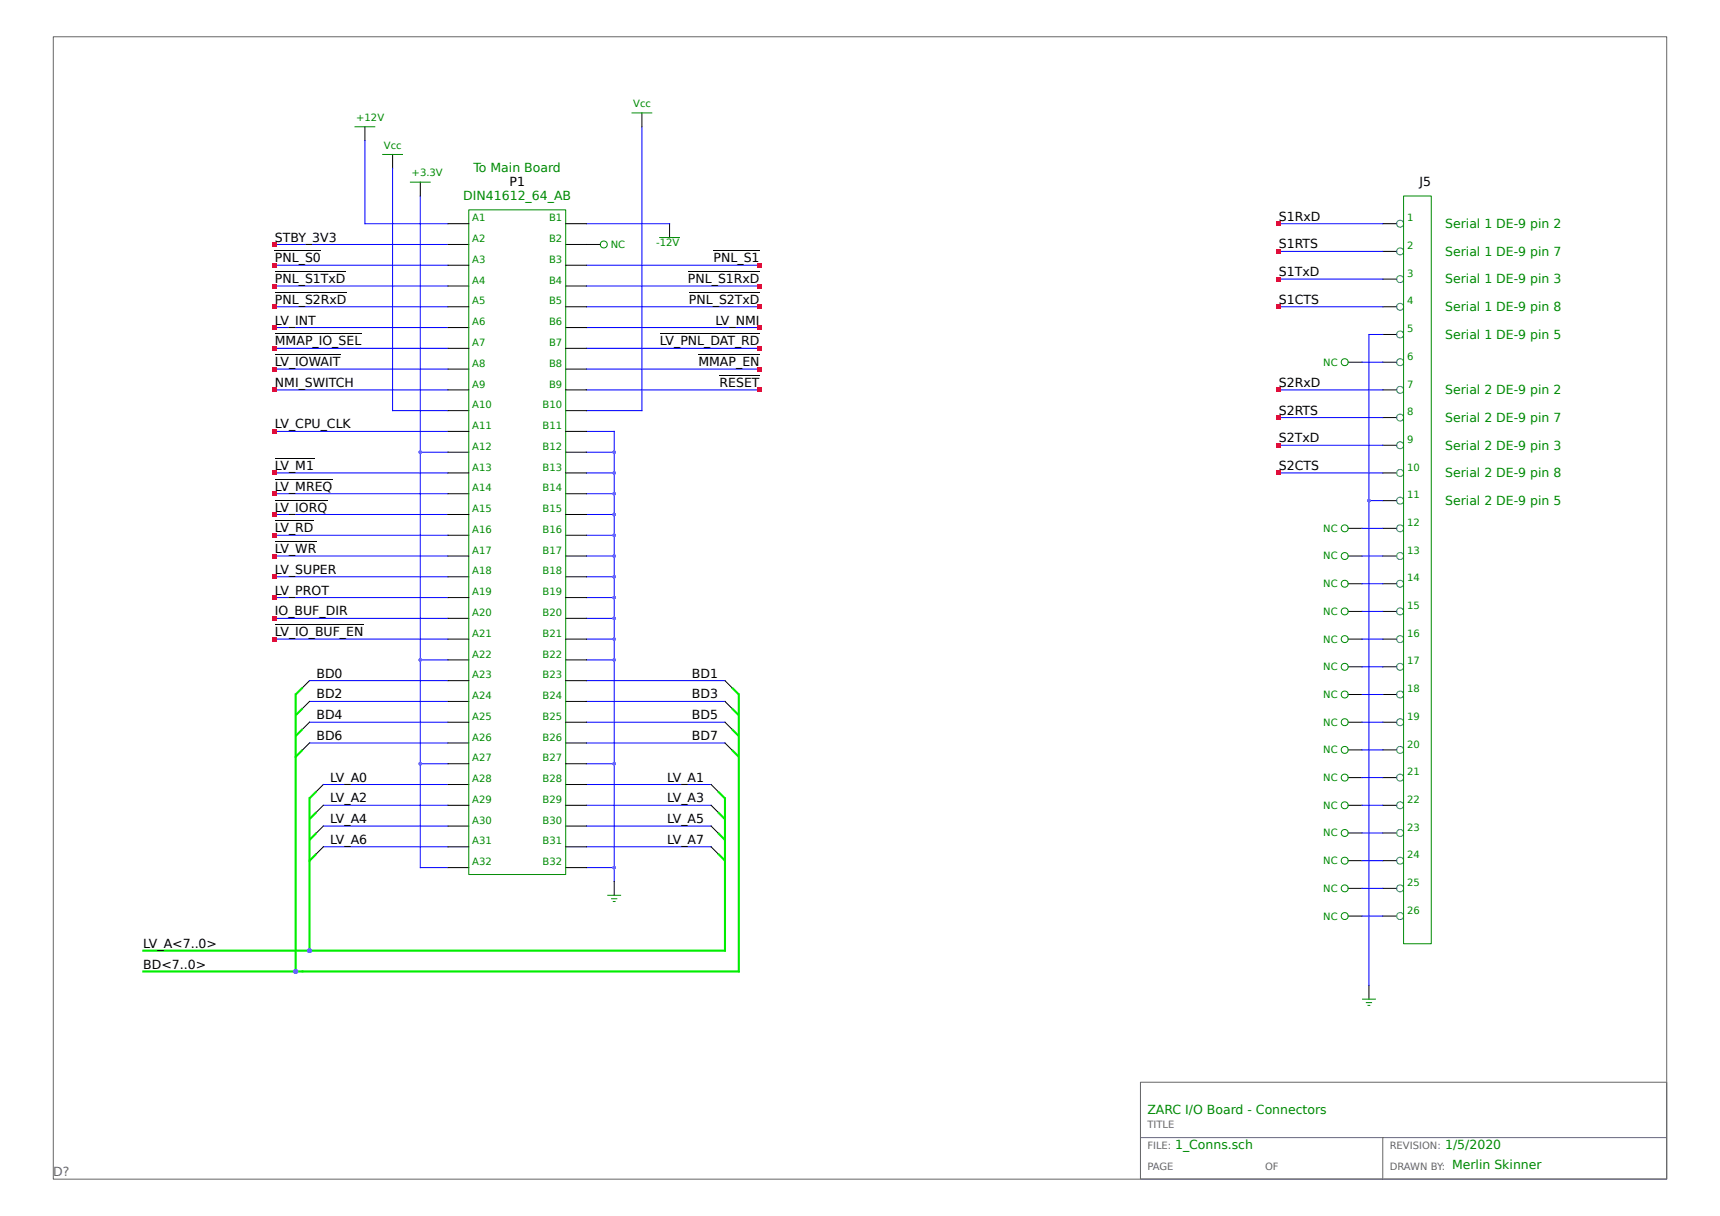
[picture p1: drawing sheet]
<svg xmlns="http://www.w3.org/2000/svg" width="297mm" height="210mm" viewBox="0 0 297 210" stroke-linecap="round" stroke-linejoin="round" font-family="sans-serif">
<path d="M9.2 6.3h278.6v197.3h-278.6zM196.9 186.9h90.9v16.7h-90.9zM196.9 196.5h90.9M238.8 196.5v7.1" fill="none" stroke="#666" stroke-width=".17"/>
<g fill="none" stroke="#00f" stroke-width=".17">
<path d="M63 24.3v14.3h14.4M67.8 29.1v41.8h9.6M72.6 33.9v115.9h4.8M101.3 38.6h14.3M110.8 21.9v49h-9.5M220.8 38.6h18M47.5 49.4h29.9M47.5 53h29.9M47.5 56.6h29.9M47.5 45.8h29.9M47.5 42.2h29.9M101.3 49.4h29.9"/>
<path d="M101.3 53h29.9M101.3 56.6h29.9M101.3 45.8h29.9M220.8 53h18M220.8 43.4h18M220.8 48.2h18M238.8 57.8h-2.4v112.4M47.5 74.5h29.9M47.5 67.3h29.9M47.5 63.7h29.9M47.5 60.2h29.9M72.6 78.1h4.8"/>
<path d="M101.3 74.5h4.8v77.7M101.3 78.1h4.8M101.3 67.3h29.9M101.3 63.7h29.9M101.3 60.2h29.9M220.8 67.3h18M220.8 72.1h18M220.8 76.9h18M235.2 62.5h3.6M47.5 81.7h29.9M47.5 85.3h29.9M47.5 88.9h29.9"/>
<path d="M47.5 92.4h29.9M47.5 96h29.9M47.5 99.6h29.9M101.3 81.7h4.8M101.3 85.3h4.8M101.3 88.9h4.8M101.3 92.4h4.8M101.3 96h4.8M101.3 99.6h4.8M220.8 81.7h18M235.2 96h3.6M235.2 91.2h3.6"/>
<path d="M236.4 86.5h2.4M47.5 110.4h29.9M47.5 103.2h29.9M47.5 106.8h29.9M53.4 117.5h24M72.6 114h4.8M101.3 114h4.8M101.3 117.5h23.9M101.3 110.4h4.8M101.3 103.2h4.8M101.3 106.8h4.8M235.2 110.4h3.6"/>
<path d="M235.2 100.8h3.6M235.2 105.6h3.6M235.2 115.2h3.6M235.2 119.9h3.6M53.4 121.1h24M53.4 124.7h24M53.4 128.3h24M55.8 139.1h21.6M55.8 135.5h21.6M72.6 131.9h4.8M101.3 121.1h23.9M101.3 124.7h23.9"/>
<path d="M101.3 128.3h23.9M101.3 139.1h21.5M101.3 131.9h4.8M101.3 135.5h21.5M235.2 124.7h3.6M235.2 139.1h3.6M235.2 129.5h3.6M235.2 134.3h3.6M55.8 142.7h21.6M55.8 146.2h21.6M101.3 149.8h4.8M101.3 142.7h21.5"/>
<path d="M101.3 146.2h21.5M235.2 143.9h3.6M235.2 148.6h3.6M235.2 153.4h3.6M235.2 158.2h3.6"/>
</g>
<g fill="none" stroke="#000" stroke-width=".17">
<path d="M110.8 19.5v2.4M63 21.9v2.4M67.8 26.7v2.4M72.6 31.5v2.4M77.4 38.6h3.5M97.7 38.6h3.6M115.6 38.6v2.4M238.8 38.6h2.4M47.5 57.7h14.9M47.5 46.9h12.2M47.5 50.5h12.4M47.5 43.3h7.9"/>
<path d="M77.4 42.2h3.5M77.4 49.4h3.5M77.4 56.6h3.5M77.4 45.8h3.5M77.4 53h3.5M97.7 42.2h6M97.7 49.4h3.6M97.7 56.6h3.6M97.7 45.8h3.6M97.7 53h3.6M114 57.7h17.2M118.8 46.9h12.4"/>
<path d="M119 50.5h12.2M123.2 43.3h8M238.8 53h2.4M238.8 43.4h2.4M238.8 48.2h2.4M238.8 57.8h2.4M47.5 79.2h6.7M47.5 61.3h11.3M77.4 63.7h3.5M77.4 70.9h3.5M77.4 78.1h3.5M77.4 60.2h3.5"/>
<path d="M77.4 67.3h3.5M77.4 74.5h3.5M97.7 63.7h3.6M97.7 70.9h3.6M97.7 78.1h3.6M97.7 60.2h3.6M97.7 67.3h3.6M97.7 74.5h3.6M120.6 61.3h10.6M124.3 64.8h6.9M232.8 62.5h2.4M238.8 67.3h2.4"/>
<path d="M238.8 62.5h2.4M238.8 72.1h2.4M238.8 76.9h2.4M47.5 82.8h9.9M47.5 86.4h9M47.5 90h6.7M47.5 93.5h7.1M77.4 85.3h3.5M77.4 92.4h3.5M77.4 99.6h3.5M77.4 81.7h3.5M77.4 88.9h3.5"/>
<path d="M77.4 96h3.5M97.7 85.3h3.6M97.7 92.4h3.6M97.7 99.6h3.6M97.7 81.7h3.6M97.7 88.9h3.6M97.7 96h3.6M232.8 96h2.4M232.8 91.2h2.4M238.8 81.7h2.4M238.8 96h2.4M238.8 86.5h2.4"/>
<path d="M238.8 91.2h2.4M47.5 107.9h15.3M53.4 117.5l-1.2 1.2M77.4 106.8h3.5M77.4 114h3.5M77.4 103.2h3.5M77.4 110.4h3.5M77.4 117.5h3.5M97.7 106.8h3.6M97.7 114h3.6M97.7 103.2h3.6M97.7 110.4h3.6"/>
<path d="M97.7 117.5h3.6M125.2 117.5l1.2 1.2M232.8 110.4h2.4M232.8 100.8h2.4M232.8 105.6h2.4M232.8 115.2h2.4M232.8 119.9h2.4M238.8 110.4h2.4M238.8 100.8h2.4M238.8 105.6h2.4M238.8 115.2h2.4M238.8 119.9h2.4"/>
<path d="M53.4 128.3l-1.2 1.2M53.4 124.7l-1.2 1.2M53.4 121.1l-1.2 1.2M55.8 139.1l-1.2 1.2M55.8 135.5l-1.2 1.2M77.4 121.1h3.5M77.4 128.3h3.5M77.4 135.5h3.5M77.4 124.7h3.5M77.4 131.9h3.5M77.4 139.1h3.5M97.7 121.1h3.6"/>
<path d="M97.7 128.3h3.6M97.7 135.5h3.6M97.7 124.7h3.6M97.7 131.9h3.6M97.7 139.1h3.6M122.8 139.1l1.2 1.2M122.8 135.5l1.2 1.2M125.2 128.3l1.2 1.2M125.2 124.7l1.2 1.2M125.2 121.1l1.2 1.2M232.8 124.7h2.4M232.8 139.1h2.4"/>
<path d="M232.8 129.5h2.4M232.8 134.3h2.4M238.8 124.7h2.4M238.8 139.1h2.4M238.8 129.5h2.4M238.8 134.3h2.4M55.8 146.2l-1.2 1.2M55.8 142.7l-1.2 1.2M77.4 142.7h3.5M77.4 149.8h3.5M77.4 146.2h3.5M97.7 142.7h3.6"/>
<path d="M97.7 149.8h3.6M97.7 146.2h3.6M106.1 152.2v2.4M122.8 146.2l1.2 1.2M122.8 142.7l1.2 1.2M232.8 143.9h2.4M232.8 148.6h2.4M232.8 153.4h2.4M232.8 158.2h2.4M238.8 143.9h2.4M238.8 148.6h2.4M238.8 153.4h2.4"/>
<path d="M238.8 158.2h2.4M236.4 170.2v2.3"/>
</g>
<g fill="none" stroke="#0e0" stroke-width=".36">
<path d="M52.2 118.7l-1.1 1.2v47.9M126.4 118.7l1.2 1.2v47.9h-102.9M52.2 129.5l-1.1 1.2M52.2 125.9l-1.1 1.2M52.2 122.3l-1.1 1.2M54.6 136.7l-1.2 1.2v26.3M124 136.7l1.2 1.2v26.3h-100.5M126.4 129.5l1.2 1.2M126.4 125.9l1.2 1.2M126.4 122.3l1.2 1.2M54.6 147.4l-1.2 1.2M54.6 143.9l-1.2 1.1"/>
<path d="M54.6 140.3l-1.2 1.2M124 147.4l1.2 1.2M124 143.9l1.2 1.1M124 140.3l1.2 1.2"/>
</g>
<g fill="none" stroke="#008b00" stroke-width=".17">
<path d="M109 19.5h3.6M61.2 21.9h3.6M66 26.7h3.6M70.8 31.5h3.6M80.9 36.2h16.8v114.8h-16.8zM242.4 33.9h4.7v129.1h-4.7zM113.8 41h3.6M104.9 154.6h2.3M105.5 155.2h1.1M105.8 155.7h.5M235.2 172.5h2.4M235.8 173.1h1.1"/>
<path d="M236.1 173.6h.5"/>
<circle cx="104.3" cy="42.2" r=".6"/>
<circle cx="232.2" cy="62.5" r=".6"/>
<circle cx="232.2" cy="96" r=".6"/>
<circle cx="232.2" cy="91.2" r=".6"/>
<circle cx="232.2" cy="100.8" r=".6"/>
<circle cx="232.2" cy="110.4" r=".6"/>
<circle cx="232.2" cy="105.6" r=".6"/>
<circle cx="232.2" cy="115.2" r=".6"/>
<circle cx="232.2" cy="119.9" r=".6"/>
<circle cx="232.2" cy="139.1" r=".6"/>
<circle cx="232.2" cy="134.3" r=".6"/>
<circle cx="232.2" cy="124.7" r=".6"/>
<circle cx="232.2" cy="129.5" r=".6"/>
<circle cx="232.2" cy="143.9" r=".6"/>
<circle cx="232.2" cy="153.4" r=".6"/>
<circle cx="232.2" cy="158.2" r=".6"/>
<circle cx="232.2" cy="148.6" r=".6"/>
</g>
<g fill="none" stroke="#008b8b" stroke-width=".17">
<circle cx="241.8" cy="38.6" r=".6"/>
<circle cx="241.8" cy="57.8" r=".6"/>
<circle cx="241.8" cy="48.2" r=".6"/>
<circle cx="241.8" cy="53" r=".6"/>
<circle cx="241.8" cy="43.4" r=".6"/>
<circle cx="241.8" cy="62.5" r=".6"/>
<circle cx="241.8" cy="76.9" r=".6"/>
<circle cx="241.8" cy="67.3" r=".6"/>
<circle cx="241.8" cy="72.1" r=".6"/>
<circle cx="241.8" cy="96" r=".6"/>
<circle cx="241.8" cy="91.2" r=".6"/>
<circle cx="241.8" cy="81.7" r=".6"/>
<circle cx="241.8" cy="86.5" r=".6"/>
<circle cx="241.8" cy="100.8" r=".6"/>
<circle cx="241.8" cy="110.4" r=".6"/>
<circle cx="241.8" cy="119.9" r=".6"/>
<circle cx="241.8" cy="115.2" r=".6"/>
<circle cx="241.8" cy="105.6" r=".6"/>
<circle cx="241.8" cy="124.7" r=".6"/>
<circle cx="241.8" cy="134.3" r=".6"/>
<circle cx="241.8" cy="139.1" r=".6"/>
<circle cx="241.8" cy="129.5" r=".6"/>
<circle cx="241.8" cy="143.9" r=".6"/>
<circle cx="241.8" cy="158.2" r=".6"/>
<circle cx="241.8" cy="153.4" r=".6"/>
<circle cx="241.8" cy="148.6" r=".6"/>
</g>
<g fill="#a020f0">
<path d="M72.4 113.7h.4l.1 .3-.1 .2h-.4l-.1-.2z"/>
<path d="M72.4 131.7h.4l.1 .2-.1 .2h-.4l-.1-.2z"/>
<path d="M72.4 77.9h.4l.1 .2-.1 .2h-.4l-.1-.2z"/>
<path d="M105.8 113.7h.5l.1 .3-.1 .2h-.5v-.2z"/>
<path d="M105.8 149.6h.5l.1 .2-.1 .3h-.5v-.3z"/>
<path d="M105.8 131.7h.5l.1 .2-.1 .2h-.5v-.2z"/>
<path d="M105.8 77.9h.5l.1 .2-.1 .2h-.5v-.2z"/>
<path d="M105.8 81.5h.5l.1 .2-.1 .2h-.5v-.2z"/>
<path d="M105.8 85h.5l.1 .3-.1 .2h-.5v-.2z"/>
<path d="M105.8 88.6h.5l.1 .3-.1 .2h-.5v-.2z"/>
<path d="M105.8 92.2h.5l.1 .2-.1 .3h-.5v-.3z"/>
<path d="M105.8 95.8h.5l.1 .2-.1 .3h-.5v-.3z"/>
<path d="M105.8 99.4h.5l.1 .2-.1 .2h-.5v-.2z"/>
<path d="M105.8 103h.5l.1 .2-.1 .2h-.5v-.2z"/>
<path d="M105.8 106.6h.5l.1 .2-.1 .2h-.5v-.2z"/>
<path d="M105.8 110.1h.5l.1 .3-.1 .2h-.5v-.2z"/>
<circle cx="51" cy="167.8" r=".42"/>
</g>
<path d="M47.1 110h.7v.7h-.7z" fill="#f00"/>
<g fill="#a020f0">
<path d="M105.8 149.6h.5l.1 .2-.1 .3h-.5v-.3z"/>
<path d="M72.4 131.7h.4l.1 .2-.1 .2h-.4l-.1-.2z"/>
<path d="M105.8 131.7h.5l.1 .2-.1 .2h-.5v-.2z"/>
<path d="M105.8 77.9h.5l.1 .2-.1 .2h-.5v-.2z"/>
<path d="M105.8 81.5h.5l.1 .2-.1 .2h-.5v-.2z"/>
<path d="M105.8 85h.5l.1 .3-.1 .2h-.5v-.2z"/>
<path d="M105.8 88.6h.5l.1 .3-.1 .2h-.5v-.2z"/>
<path d="M105.8 92.2h.5l.1 .2-.1 .3h-.5v-.3z"/>
<path d="M105.8 95.8h.5l.1 .2-.1 .3h-.5v-.3z"/>
<path d="M105.8 99.4h.5l.1 .2-.1 .2h-.5v-.2z"/>
<path d="M105.8 103h.5l.1 .2-.1 .2h-.5v-.2z"/>
<path d="M105.8 106.6h.5l.1 .2-.1 .2h-.5v-.2z"/>
<circle cx="53.4" cy="164.2" r=".42"/>
</g>
<g fill="#f00">
<path d="M47.1 74.1h.7v.8h-.7z"/>
<path d="M47.1 84.9h.7v.7h-.7z"/>
<path d="M47.1 88.5h.7v.7h-.7z"/>
<path d="M47.1 92.1h.7v.7h-.7z"/>
<path d="M47.1 95.7h.7v.7h-.7z"/>
<path d="M47.1 99.3h.7v.7h-.7z"/>
<path d="M47.1 102.8h.7v.8h-.7z"/>
<path d="M47.1 106.4h.7v.7h-.7z"/>
</g>
<g fill="#a020f0">
<path d="M105.8 110.1h.5l.1 .3-.1 .2h-.5v-.2z"/>
<path d="M72.4 77.9h.4l.1 .2-.1 .2h-.4l-.1-.2z"/>
</g>
<g fill="#f00">
<path d="M47.1 81.3h.7v.7h-.7z"/>
<path d="M47.1 67h.7v.7h-.7z"/>
<path d="M130.8 67h.7v.7h-.7z"/>
<path d="M47.1 63.4h.7v.7h-.7z"/>
<path d="M47.1 59.8h.7v.7h-.7z"/>
<path d="M130.8 63.4h.7v.7h-.7z"/>
<path d="M47.1 49h.7v.8h-.7z"/>
<path d="M47.1 52.6h.7v.7h-.7z"/>
<path d="M130.8 59.8h.7v.7h-.7z"/>
<path d="M47.1 56.2h.7v.7h-.7z"/>
<path d="M130.8 56.2h.7v.7h-.7z"/>
<path d="M130.8 49h.7v.8h-.7z"/>
<path d="M130.8 52.6h.7v.7h-.7z"/>
<path d="M47.1 45.4h.7v.8h-.7z"/>
<path d="M130.8 45.4h.7v.8h-.7z"/>
<path d="M47.1 41.9h.7v.7h-.7z"/>
<path d="M220.5 38.3h.7v.7h-.7z"/>
<path d="M220.5 43.1h.7v.7h-.7z"/>
<path d="M220.5 52.6h.7v.7h-.7z"/>
</g>
<path d="M236.2 86.2h.4l.1 .3-.1 .2h-.4l-.1-.2z" fill="#a020f0"/>
<g fill="#f00">
<path d="M220.5 67h.7v.7h-.7z"/>
<path d="M220.5 71.8h.7v.7h-.7z"/>
<path d="M220.5 81.3h.7v.7h-.7z"/>
</g>
<path d="M236.2 86.2h.4l.1 .3-.1 .2h-.4l-.1-.2z" fill="#a020f0"/>
<g fill="#f00">
<path d="M220.5 76.5h.7v.8h-.7z"/>
<path d="M220.5 47.8h.7v.8h-.7z"/>
</g>
<g font-size="2.2" fill="#008b00">
<text x="81.7" y="29.8">To Main Board</text>
<text x="80" y="34.5">DIN41612_64_AB</text>
<text x="249.5" y="39.4">Serial 1 DE-9 pin 2</text>
<text x="249.5" y="44.2">Serial 1 DE-9 pin 7</text>
<text x="249.5" y="48.9">Serial 1 DE-9 pin 3</text>
<text x="249.5" y="53.7">Serial 1 DE-9 pin 8</text>
<text x="249.5" y="58.5">Serial 1 DE-9 pin 5</text>
<text x="249.5" y="68.1">Serial 2 DE-9 pin 2</text>
<text x="249.5" y="77.6">Serial 2 DE-9 pin 3</text>
<text x="249.5" y="72.9">Serial 2 DE-9 pin 7</text>
<text x="249.5" y="82.4">Serial 2 DE-9 pin 8</text>
<text x="249.5" y="87.2">Serial 2 DE-9 pin 5</text>
<text x="198.1" y="192.4">ZARC I/O Board - Connectors</text>
<text x="202.9" y="198.3">1_Conns.sch</text>
<text x="249.5" y="198.3">1/5/2020</text>
<text x="250.7" y="201.9">Merlin Skinner</text>
</g>
<g font-size="2.2">
<text x="88" y="32.1">P1</text>
<text x="245.1" y="32.1">J5</text>
<text x="47.5" y="41.7">STBY_3V3</text>
<text x="220.8" y="38.1">S1RxD</text>
<text x="47.5" y="45.3">PNL_S0</text>
<text x="123.2" y="45.3">PNL_S1</text>
<text x="220.8" y="42.9">S1RTS</text>
<text x="220.8" y="47.7">S1TxD</text>
<text x="47.5" y="48.9">PNL_S1TxD</text>
<text x="47.5" y="52.5">PNL_S2RxD</text>
<text x="118.8" y="48.9">PNL_S1RxD</text>
<text x="119" y="52.5">PNL_S2TxD</text>
<text x="220.8" y="52.5">S1CTS</text>
<text x="47.5" y="59.6">MMAP_IO_SEL</text>
<text x="47.5" y="56.1">LV_INT</text>
<text x="114" y="59.6">LV_PNL_DAT_RD</text>
<text x="123.5" y="56.1">LV_NMI</text>
<text x="47.5" y="63.2">LV_IOWAIT</text>
<text x="120.6" y="63.2">MMAP_EN</text>
<text x="47.5" y="66.8">NMI_SWITCH</text>
<text x="124.3" y="66.8">RESET</text>
<text x="220.8" y="66.8">S2RxD</text>
<text x="220.8" y="71.6">S2RTS</text>
<text x="47.5" y="74">LV_CPU_CLK</text>
<text x="220.8" y="76.4">S2TxD</text>
<text x="47.5" y="81.2">LV_M1</text>
<text x="220.8" y="81.2">S2CTS</text>
<text x="47.5" y="84.8">LV_MREQ</text>
<text x="47.5" y="88.3">LV_IORQ</text>
<text x="47.5" y="91.9">LV_RD</text>
<text x="47.5" y="95.5">LV_WR</text>
<text x="47.5" y="99.1">LV_SUPER</text>
<text x="47.5" y="102.7">LV_PROT</text>
<text x="47.5" y="106.3">IO_BUF_DIR</text>
<text x="47.5" y="109.9">LV_IO_BUF_EN</text>
<text x="54.6" y="117">BD0</text>
<text x="119.5" y="117">BD1</text>
<text x="54.6" y="120.6">BD2</text>
<text x="54.6" y="124.2">BD4</text>
<text x="119.5" y="124.2">BD5</text>
<text x="119.5" y="120.6">BD3</text>
<text x="54.6" y="127.8">BD6</text>
<text x="119.5" y="127.8">BD7</text>
<text x="57" y="135">LV_A0</text>
<text x="115.2" y="135">LV_A1</text>
<text x="57" y="138.6">LV_A2</text>
<text x="57" y="142.1">LV_A4</text>
<text x="115.2" y="142.1">LV_A5</text>
<text x="115.2" y="138.6">LV_A3</text>
<text x="57" y="145.7">LV_A6</text>
<text x="115.2" y="145.7">LV_A7</text>
<text x="24.7" y="167.3">BD&lt;7..0&gt;</text>
<text x="24.7" y="163.7">LV_A&lt;7..0&gt;</text>
</g>
<text font-size="2.2" fill="#666" x="9.2" y="203.1">D?</text>
<g font-size="1.7" fill="#008b00">
<text x="61.5" y="20.9">+12V</text>
<text x="109.3" y="18.5">Vcc</text>
<text x="66.3" y="25.7">Vcc</text>
<text x="71.1" y="30.5">+3.3V</text>
<text x="81.5" y="41.8">A2</text>
<text x="81.5" y="38.2">A1</text>
<text x="94.8" y="41.8">B2</text>
<text x="94.8" y="38.2">B1</text>
<text x="243" y="38.2">1</text>
<text x="81.5" y="45.4">A3</text>
<text x="94.8" y="45.4">B3</text>
<text x="105.5" y="42.8">NC</text>
<text x="113.3" y="42.4">-12V</text>
<text x="243" y="43">2</text>
<text x="243" y="47.8">3</text>
<text x="81.5" y="49">A4</text>
<text x="81.5" y="52.6">A5</text>
<text x="94.8" y="49">B4</text>
<text x="94.8" y="52.6">B5</text>
<text x="243" y="52.6">4</text>
<text x="81.5" y="56.2">A6</text>
<text x="81.5" y="59.7">A7</text>
<text x="94.8" y="56.2">B6</text>
<text x="94.8" y="59.7">B7</text>
<text x="243" y="57.4">5</text>
<text x="81.5" y="63.3">A8</text>
<text x="94.8" y="63.3">B8</text>
<text x="228.5" y="63.1">NC</text>
<text x="243" y="62.1">6</text>
<text x="81.5" y="70.5">A10</text>
<text x="81.5" y="66.9">A9</text>
<text x="93.7" y="70.5">B10</text>
<text x="94.8" y="66.9">B9</text>
<text x="243" y="66.9">7</text>
<text x="243" y="71.7">8</text>
<text x="81.5" y="77.7">A12</text>
<text x="81.5" y="74.1">A11</text>
<text x="93.7" y="77.7">B12</text>
<text x="93.7" y="74.1">B11</text>
<text x="243" y="76.5">9</text>
<text x="81.5" y="81.3">A13</text>
<text x="93.7" y="81.3">B13</text>
<text x="243" y="81.3">10</text>
<text x="81.5" y="84.9">A14</text>
<text x="81.5" y="88.4">A15</text>
<text x="93.7" y="84.9">B14</text>
<text x="93.7" y="88.4">B15</text>
<text x="243" y="86.1">11</text>
<text x="81.5" y="92">A16</text>
<text x="81.5" y="95.6">A17</text>
<text x="93.7" y="92">B16</text>
<text x="93.7" y="95.6">B17</text>
<text x="228.5" y="91.8">NC</text>
<text x="243" y="90.8">12</text>
<text x="243" y="95.6">13</text>
<text x="81.5" y="99.2">A18</text>
<text x="93.7" y="99.2">B18</text>
<text x="228.5" y="96.6">NC</text>
<text x="228.5" y="101.4">NC</text>
<text x="243" y="100.4">14</text>
<text x="81.5" y="106.4">A20</text>
<text x="81.5" y="102.8">A19</text>
<text x="93.7" y="106.4">B20</text>
<text x="93.7" y="102.8">B19</text>
<text x="228.5" y="106.2">NC</text>
<text x="243" y="105.2">15</text>
<text x="81.5" y="113.6">A22</text>
<text x="81.5" y="110">A21</text>
<text x="93.7" y="113.6">B22</text>
<text x="93.7" y="110">B21</text>
<text x="228.5" y="111">NC</text>
<text x="243" y="110">16</text>
<text x="81.5" y="117.1">A23</text>
<text x="93.7" y="117.1">B23</text>
<text x="228.5" y="115.8">NC</text>
<text x="243" y="114.8">17</text>
<text x="243" y="119.5">18</text>
<text x="81.5" y="120.7">A24</text>
<text x="81.5" y="124.3">A25</text>
<text x="93.7" y="120.7">B24</text>
<text x="93.7" y="124.3">B25</text>
<text x="228.5" y="120.5">NC</text>
<text x="228.5" y="125.3">NC</text>
<text x="243" y="124.3">19</text>
<text x="81.5" y="127.9">A26</text>
<text x="81.5" y="131.5">A27</text>
<text x="93.7" y="127.9">B26</text>
<text x="93.7" y="131.5">B27</text>
<text x="228.5" y="130.1">NC</text>
<text x="243" y="129.1">20</text>
<text x="81.5" y="135.1">A28</text>
<text x="93.7" y="135.1">B28</text>
<text x="228.5" y="134.9">NC</text>
<text x="243" y="133.9">21</text>
<text x="81.5" y="142.3">A30</text>
<text x="81.5" y="138.7">A29</text>
<text x="93.7" y="142.3">B30</text>
<text x="93.7" y="138.7">B29</text>
<text x="228.5" y="139.7">NC</text>
<text x="243" y="138.7">22</text>
<text x="243" y="143.4">23</text>
<text x="81.5" y="149.4">A32</text>
<text x="81.5" y="145.8">A31</text>
<text x="93.7" y="149.4">B32</text>
<text x="93.7" y="145.8">B31</text>
<text x="228.5" y="144.5">NC</text>
<text x="228.5" y="149.2">NC</text>
<text x="243" y="148.2">24</text>
<text x="228.5" y="154">NC</text>
<text x="243" y="153">25</text>
<text x="228.5" y="158.8">NC</text>
<text x="243" y="157.8">26</text>
</g>
<g font-size="1.7" fill="#666">
<text x="198.1" y="194.9">TITLE</text>
<text x="198.1" y="198.4">FILE:</text>
<text x="198.1" y="202">PAGE</text>
<text x="218.4" y="202">OF</text>
<text x="240" y="198.4">REVISION:</text>
<text x="240" y="202">DRAWN BY:</text>
</g>
</svg>
